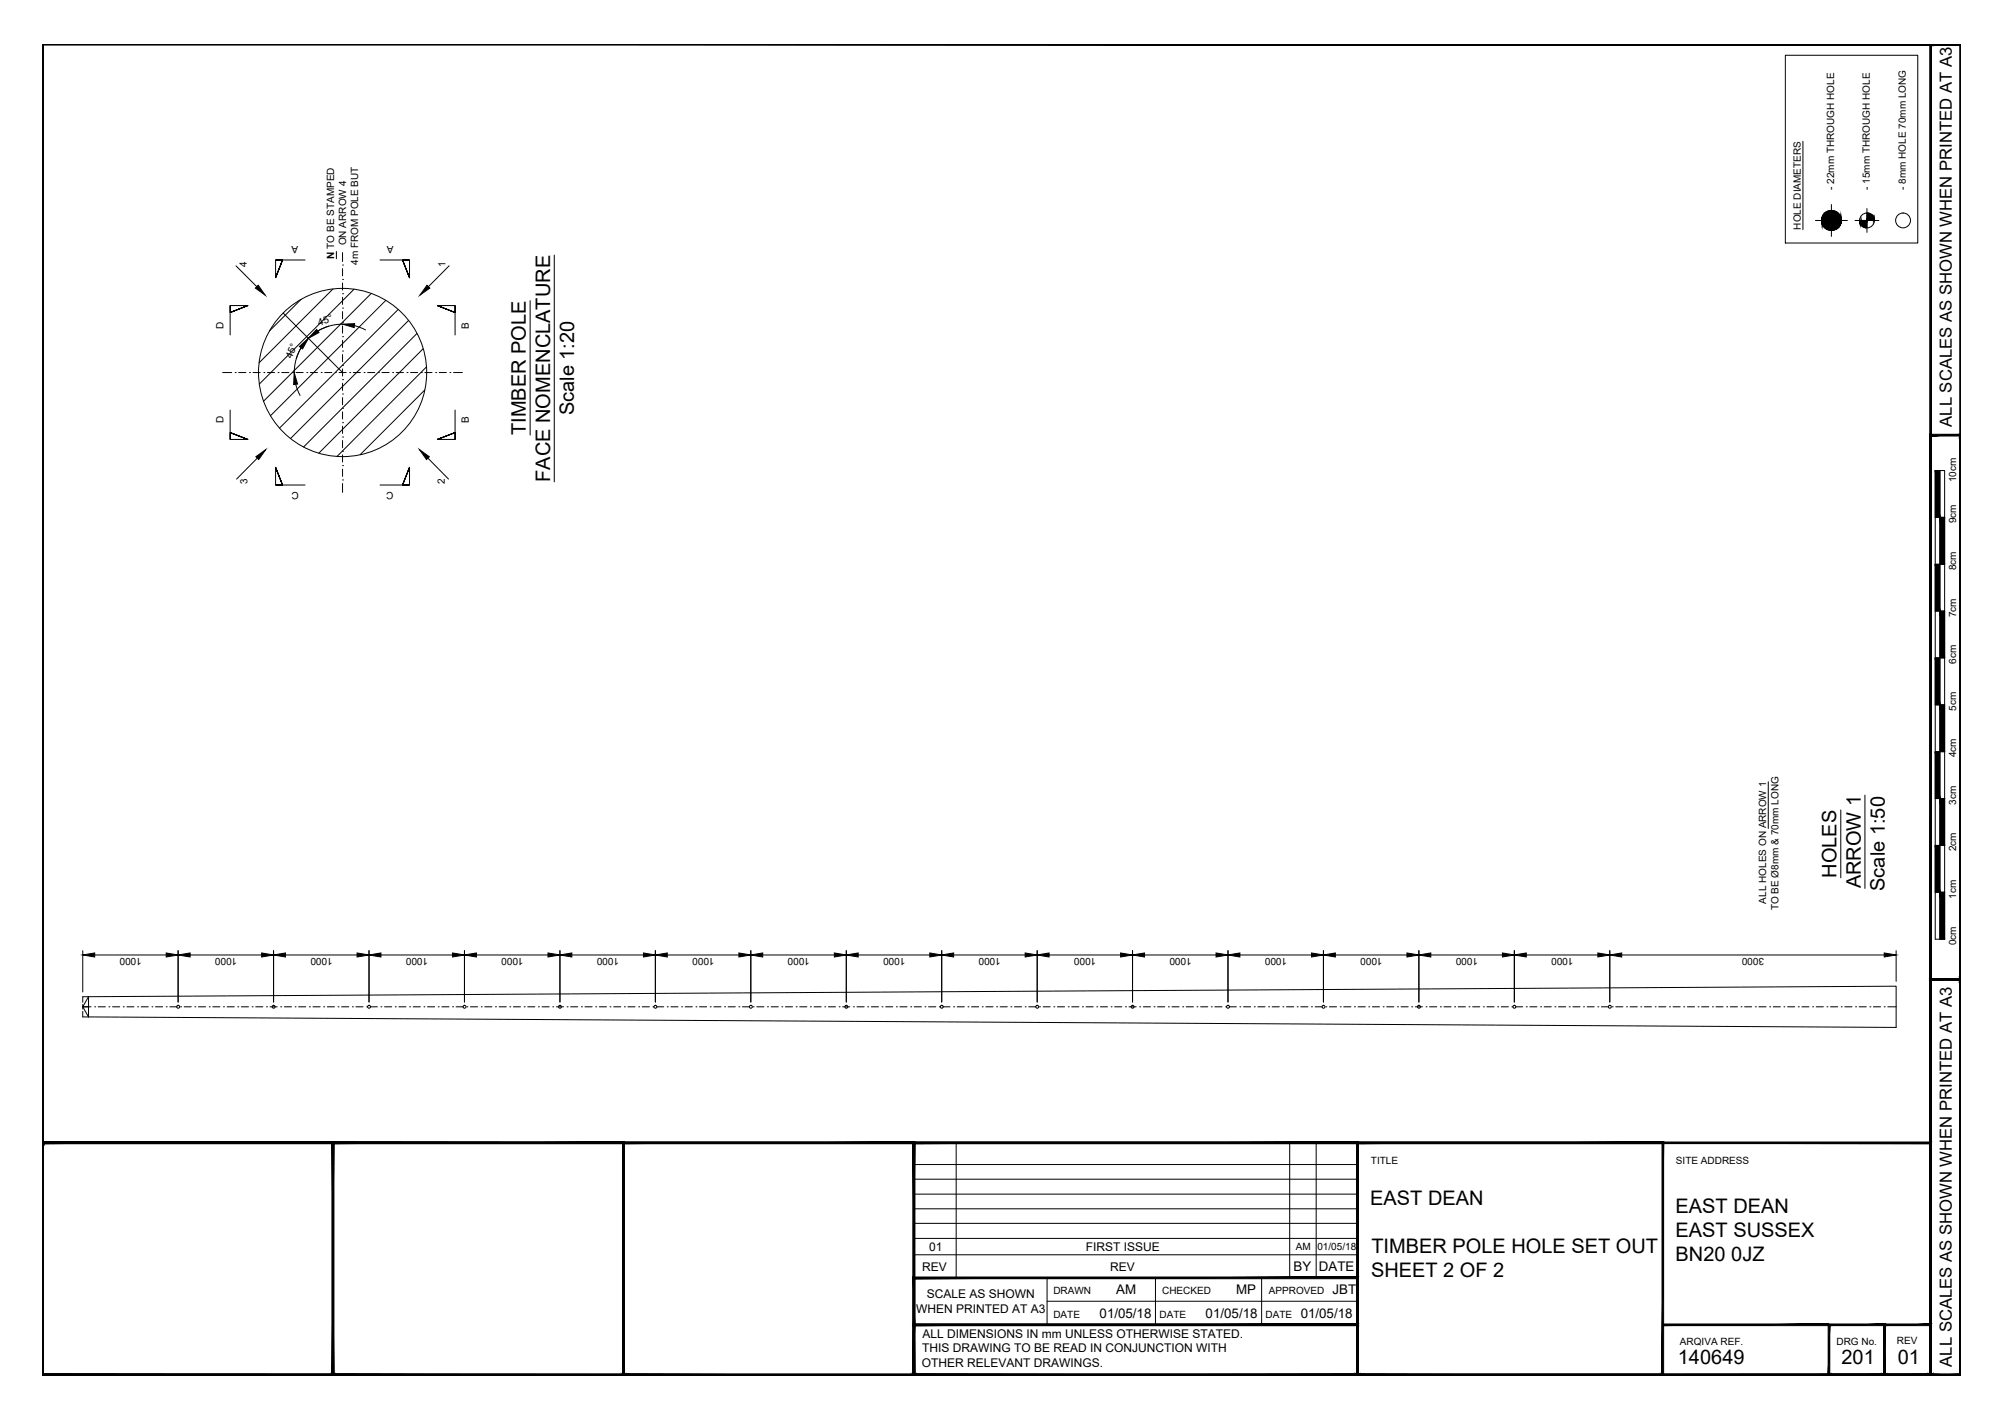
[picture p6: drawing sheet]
<svg xmlns="http://www.w3.org/2000/svg" width="420mm" height="297mm" viewBox="0 0 420 297" stroke-linecap="round" stroke-linejoin="round" font-family="sans-serif">
<!-- layer: TEXT AND DIMENSIONS -->
<g fill="none" stroke="#000" stroke-width=".21">
<path d="M374.1 11.6h27.8v39.3h-27.8zM377.8 29.6v18.5M49.5 55.7l4.3 4.3M57.7 54.5h1.5l-1.5 3.7 1.5-3.7-1.5 3.7v-3.7h6.2M70.5 52.7v1.5M71.8 58.5h.1M71.8 55.5h.1M71.8 52.9v1.9M71.8 56.3v1.5M71.8 59.3v1.5M79.6 54.5h6.2v3.7l-1.4-3.7 1.4 3.7-1.4-3.7h1.4M94.1 55.7l-4.3 4.3"/>
<path d="M116.1 53.4v47.5M46.7 78h1.8M48.2 64v1.5l3.7-1.5-3.7 1.5 3.7-1.5h-3.7v6.2M49.3 78h.1M50 78h1.5M52.3 78h.1M53 78h1.5M55.3 78h.1M56 78h1.5M58.3 78h.1M59 78h1.5M59.3 65.6l12.5 12.4"/>
<path d="M61.3 78h.1M62 78h1.5M63.1 72.8l-1 2.3M63.1 62.7l-6.6 6.6M64.3 78h.1M65 78h1.5M67.3 78h.1M68 78h1.5M68.9 68.3l-2.3 1M69.8 60.5l-15.5 15.5M70.3 78h.1M71 78h1.5"/>
<path d="M71.8 79.5h.1M71.8 76.5h.1M71.8 73.5h.1M71.8 70.5h.1M71.8 67.5h.1M71.8 64.5h.1M71.8 61.5h.1M71.8 62.3v1.5M71.8 65.3v1.5M71.8 68.3v1.5M71.8 71.3v1.5M71.8 74.3v1.5"/>
<path d="M71.8 77.3v1.5M71.8 67.9a10.1 10.1 0 0 0-10.1 10.1M73.3 78h.1M74 78h1.5M74.2 60.6l-19.9 19.9M74.3 68.2l2.3 .9M76.3 78h.1M77 78h1.5M77.8 61.5l-22.6 22.6M79.3 78h.1M80 78h1.5M80.8 62.9l-24.1 24.2"/>
<path d="M82.3 78h.1M83 78h1.5M83.4 64.8l-24.8 24.9M85.3 78h.1M85.6 67.1l-24.7 24.8M86 78h1.5M87.4 69.9l-23.8 23.7M88.3 78h.1M88.7 73l-21.9 21.9M89 78h1.5M89.4 76.9l-18.8 18.7M91.3 78h.1"/>
<path d="M92 78h1.5M94.3 78h.1M95 78h1.9M95.4 64v1.5l-3.8-1.5 3.8 1.5-3.8-1.5h3.8v6.2M111.1 63v28.1M48.2 85.9v6.2h3.7l-3.7-1.5 3.7 1.5-3.7-1.5v1.5M53.9 96l-4.3 4.4M62 80.5l.9 2.3M71.8 97.5h.1M71.8 94.5h.1M71.8 91.5h.1M71.8 88.5h.1"/>
<path d="M71.8 85.5h.1M71.8 82.5h.1M71.8 80.3v1.5M71.8 83.3v1.5M71.8 86.3v1.5M71.8 89.3v1.5M71.8 92.3v1.5M71.8 95.3v1.5M71.8 98.3v1.5M89 81.7l-13.6 13.6M89.7 96l4.3 4.4M95.4 85.9v6.2h-3.8l3.8-1.5-3.8 1.5 3.8-1.5v1.5"/>
<path d="M57.7 101.6h1.5l-1.5-3.7 1.5 3.7-1.5-3.7v3.7h6.2M71.8 100.5h.1M71.8 101.3v1.8M79.6 101.6h6.2v-3.7l-1.4 3.7 1.4-3.7-1.4 3.7h1.4M370.6 163.8v9.7M385.7 169.7v14.2M390.8 166.6v19.5M17.3 199.1v8.7M37.3 199.1v10.8M57.3 199.1v10.8M77.3 199.1v10.8M97.3 199.1v10.8"/>
<path d="M117.3 199.1v10.8M137.3 199.1v10.8M157.3 199.1v10.8M177.3 199.1v10.8M197.3 199.1v10.8M217.3 199.1v10.8M237.3 199.1v10.8M257.3 199.1v10.8M277.3 199.1v10.8M297.3 199.1v10.8M317.3 199.1v10.8M337.3 199.1v10.8"/>
<path d="M397.3 199.1v6.5M17.3 210.9h1.8M19.8 210.9h.1M19.8 200h15M20.6 210.9h1.5M22.8 210.9h.1M23.6 210.9h1.5M25.8 210.9h.1M26.6 210.9h1.5M28.8 210.9h.1M29.6 210.9h1.5M31.8 210.9h.1"/>
<path d="M32.6 210.9h1.5M34.8 210.9h.1M35.6 210.9h1.5M37.8 210.9h.1M38.6 210.9h1.5M39.8 200h15M40.8 210.9h.1M41.6 210.9h1.5M43.8 210.9h.1M44.6 210.9h1.5M46.8 210.9h.1M47.6 210.9h1.5"/>
<path d="M49.8 210.9h.1M50.6 210.9h1.5M52.8 210.9h.1M53.6 210.9h1.5M55.8 210.9h.1M56.6 210.9h1.5M58.8 210.9h.1M59.6 210.9h1.5M59.8 200h15M61.8 210.9h.1M62.6 210.9h1.5M64.8 210.9h.1"/>
<path d="M65.6 210.9h1.5M67.8 210.9h.1M68.6 210.9h1.5M70.8 210.9h.1M71.6 210.9h1.5M73.8 210.9h.1M74.6 210.9h1.5M76.8 210.9h.1M77.6 210.9h1.5M79.8 210.9h.1M79.8 200h15M80.6 210.9h1.5"/>
<path d="M82.8 210.9h.1M83.6 210.9h1.5M85.8 210.9h.1M86.6 210.9h1.5M88.8 210.9h.1M89.6 210.9h1.5M91.8 210.9h.1M92.6 210.9h1.5M94.8 210.9h.1M95.6 210.9h1.5M97.8 210.9h.1M98.6 210.9h1.5"/>
<path d="M99.8 200h15M100.8 210.9h.1M101.6 210.9h1.5M103.8 210.9h.1M104.6 210.9h1.5M106.8 210.9h.1M107.6 210.9h1.5M109.8 210.9h.1M110.6 210.9h1.5M112.8 210.9h.1M113.6 210.9h1.5M115.8 210.9h.1"/>
<path d="M116.6 210.9h1.5M118.8 210.9h.1M119.6 210.9h1.5M119.8 200h15M121.8 210.9h.1M122.6 210.9h1.5M124.8 210.9h.1M125.6 210.9h1.5M127.8 210.9h.1M128.6 210.9h1.5M130.8 210.9h.1M131.6 210.9h1.5"/>
<path d="M133.8 210.9h.1M134.6 210.9h1.5M136.8 210.9h.1M137.6 210.9h1.5M139.8 210.9h.1M139.8 200h15M140.6 210.9h1.5M142.8 210.9h.1M143.6 210.9h1.5M145.8 210.9h.1M146.6 210.9h1.5M148.8 210.9h.1"/>
<path d="M149.6 210.9h1.5M151.8 210.9h.1M152.6 210.9h1.5M154.8 210.9h.1M155.6 210.9h1.5M157.8 210.9h.1M158.6 210.9h1.5M159.8 200h15M160.8 210.9h.1M161.6 210.9h1.5M163.8 210.9h.1M164.6 210.9h1.5"/>
<path d="M166.8 210.9h.1M167.6 210.9h1.5M169.8 210.9h.1M170.6 210.9h1.5M172.8 210.9h.1M173.6 210.9h1.5M175.8 210.9h.1M176.6 210.9h1.5M178.8 210.9h.1M179.6 210.9h1.5M179.8 200h15M181.8 210.9h.1"/>
<path d="M182.6 210.9h1.5M184.8 210.9h.1M185.6 210.9h1.5M187.8 210.9h.1M188.6 210.9h1.5M190.8 210.9h.1M191.6 210.9h1.5M193.8 210.9h.1M194.6 210.9h1.5M196.8 210.9h.1M197.6 210.9h1.5M199.8 210.9h.1"/>
<path d="M199.8 200h15M200.6 210.9h1.5M202.8 210.9h.1M203.6 210.9h1.5M205.8 210.9h.1M206.6 210.9h1.5M208.8 210.9h.1M209.6 210.9h1.5M211.8 210.9h.1M212.6 210.9h1.5M214.8 210.9h.1M215.6 210.9h1.5"/>
<path d="M217.8 210.9h.1M218.6 210.9h1.5M219.8 200h15M220.8 210.9h.1M221.6 210.9h1.5M223.8 210.9h.1M224.6 210.9h1.5M226.8 210.9h.1M227.6 210.9h1.5M229.8 210.9h.1M230.6 210.9h1.5M232.8 210.9h.1"/>
<path d="M233.6 210.9h1.5M235.8 210.9h.1M236.6 210.9h1.5M238.8 210.9h.1M239.6 210.9h1.5M239.8 200h15M241.8 210.9h.1M242.6 210.9h1.5M244.8 210.9h.1M245.6 210.9h1.5M247.8 210.9h.1M248.6 210.9h1.5"/>
<path d="M250.8 210.9h.1M251.6 210.9h1.5M253.8 210.9h.1M254.6 210.9h1.5M256.8 210.9h.1M257.6 210.9h1.5M259.8 210.9h.1M259.8 200h15M260.6 210.9h1.5M262.8 210.9h.1M263.6 210.9h1.5M265.8 210.9h.1"/>
<path d="M266.6 210.9h1.5M268.8 210.9h.1M269.6 210.9h1.5M271.8 210.9h.1M272.6 210.9h1.5M274.8 210.9h.1M275.6 210.9h1.5M277.8 210.9h.1M278.6 210.9h1.5M279.8 200h15M280.8 210.9h.1M281.6 210.9h1.5"/>
<path d="M283.8 210.9h.1M284.6 210.9h1.5M286.8 210.9h.1M287.6 210.9h1.5M289.8 210.9h.1M290.6 210.9h1.5M292.8 210.9h.1M293.6 210.9h1.5M295.8 210.9h.1M296.6 210.9h1.5M298.8 210.9h.1M299.6 210.9h1.5"/>
<path d="M299.8 200h15M301.8 210.9h.1M302.6 210.9h1.5M304.8 210.9h.1M305.6 210.9h1.5M307.8 210.9h.1M308.6 210.9h1.5M310.8 210.9h.1M311.6 210.9h1.5M313.8 210.9h.1M314.6 210.9h1.5M316.8 210.9h.1"/>
<path d="M317.6 210.9h1.5M319.8 210.9h.1M319.8 200h15M320.6 210.9h1.5M322.8 210.9h.1M323.6 210.9h1.5M325.8 210.9h.1M326.6 210.9h1.5M328.8 210.9h.1M329.6 210.9h1.5M331.8 210.9h.1M332.6 210.9h1.5"/>
<path d="M334.8 210.9h.1M335.6 210.9h1.5M337.8 210.9h.1M338.6 210.9h1.5M339.8 200h55.1M340.8 210.9h.1M341.6 210.9h1.5M343.8 210.9h.1M344.6 210.9h1.5M346.8 210.9h.1M347.6 210.9h1.5M349.8 210.9h.1"/>
<path d="M350.6 210.9h1.5M352.8 210.9h.1M353.6 210.9h1.5M355.8 210.9h.1M356.6 210.9h1.5M358.8 210.9h.1M359.6 210.9h1.5M361.8 210.9h.1M362.6 210.9h1.5M364.8 210.9h.1M365.6 210.9h1.5M367.8 210.9h.1"/>
<path d="M368.6 210.9h1.5M370.8 210.9h.1M371.6 210.9h1.5M373.8 210.9h.1M374.6 210.9h1.5M376.8 210.9h.1M377.6 210.9h1.5M379.8 210.9h.1M380.6 210.9h1.5M382.8 210.9h.1M383.6 210.9h1.5M385.8 210.9h.1"/>
<path d="M386.6 210.9h1.5M388.8 210.9h.1M389.6 210.9h1.5M391.8 210.9h.1M392.6 210.9h1.5M394.9 210.9h.1M395.6 210.9h1.7"/>
<circle cx="71.8" cy="78" r="17.6"/>
</g>
<g fill="#000" stroke="#000" stroke-width=".21">
<path d="M54.1 59.8l1.5 2-2.1-1.5zM62.7 72.6l1.9-1.7-1.2 2.2zM66.3 69l.6 .7-2.3 1.2zM71.8 67.9l2.5-.1-.1 .8zM89.5 59.8l.6 .5-2.1 1.5zM53.6 95.7l2.1-1.5-1.5 2.1zM61.6 78l.8 2.5-.9 .1zM87.9 94.2l2.1 1.5-.6 .6zM17.3 200l2.5-.4v.9zM34.8 199.6l2.5 .4-2.5 .5zM37.3 200l2.5-.4v.9zM54.8 199.6l2.5 .4-2.5 .5z"/>
<path d="M57.3 200l2.5-.4v.9zM74.8 199.6l2.5 .4-2.5 .5zM77.3 200l2.5-.4v.9zM94.8 199.6l2.5 .4-2.5 .5zM97.3 200l2.5-.4v.9zM114.8 199.6l2.5 .4-2.5 .5zM117.3 200l2.5-.4v.9zM134.8 199.6l2.5 .4-2.5 .5zM137.3 200l2.5-.4v.9zM154.8 199.6l2.5 .4-2.5 .5zM157.3 200l2.5-.4v.9zM174.8 199.6l2.5 .4-2.5 .5z"/>
<path d="M177.3 200l2.5-.4v.9zM194.8 199.6l2.5 .4-2.5 .5zM197.3 200l2.5-.4v.9zM214.8 199.6l2.5 .4-2.5 .5zM217.3 200l2.5-.4v.9zM234.8 199.6l2.5 .4-2.5 .5zM237.3 200l2.5-.4v.9zM254.8 199.6l2.5 .4-2.5 .5zM257.3 200l2.5-.4v.9zM274.8 199.6l2.5 .4-2.5 .5zM277.3 200l2.5-.4v.9zM294.8 199.6l2.5 .4-2.5 .5z"/>
<path d="M297.3 200l2.5-.4v.9zM314.8 199.6l2.5 .4-2.5 .5zM317.3 200l2.5-.4v.9zM334.8 199.6l2.5 .4-2.5 .5zM337.3 200l2.5-.4v.9zM394.9 199.6l2.4 .4-2.4 .5z"/>
</g>
<!-- layer: MEDIUM THICKNESS -->
<g fill="none" stroke="#000" stroke-width=".21">
<path d="M380.4 46.2h6.7M383.8 42.8v6.7M388.7 46.2h5M391.2 43.7v5M17.3 210.9h1.2M18.5 208.8l378.8-2.2v8.6l-378.8-2.2M18.5 208.8l-1.2 2.1 1.2 2.1M18.5 208.8v4.2"/>
<circle cx="383.8" cy="46.2" r="2.09"/>
<circle cx="391.2" cy="46.2" r="1.56"/>
<circle cx="398.8" cy="46.2" r="1.56"/>
<circle cx="37.3" cy="210.9" r=".31"/>
<circle cx="57.3" cy="210.9" r=".31"/>
<circle cx="77.3" cy="210.9" r=".31"/>
<circle cx="97.3" cy="210.9" r=".31"/>
<circle cx="117.3" cy="210.9" r=".31"/>
<circle cx="137.3" cy="210.9" r=".31"/>
<circle cx="157.3" cy="210.9" r=".31"/>
<circle cx="177.4" cy="210.9" r=".31"/>
<circle cx="197.4" cy="210.9" r=".31"/>
<circle cx="217.4" cy="210.9" r=".31"/>
<circle cx="237.3" cy="210.9" r=".31"/>
<circle cx="257.3" cy="210.9" r=".31"/>
<circle cx="277.3" cy="210.9" r=".31"/>
<circle cx="297.3" cy="210.9" r=".31"/>
<circle cx="317.3" cy="210.9" r=".31"/>
<circle cx="337.4" cy="210.9" r=".31"/>
</g>
<!-- layer: PROPOSED OTHER USER 1 - HIDDEN -->
<path d="M17.3 210.4v1M17.3 211.9v1.1h1.2M18.5 208.8h-1.2v1.2" fill="none" stroke="#000" stroke-width=".21"/>
<!-- layer: MEDIUM THICKNESS -->
<g fill="#000" stroke="#000" stroke-width=".21">
<path d="M389.7 46.2v.3zM392.7 45.7v.5z"/>
<path d="M381.7 45.8v.4zM381.7 46.2v.3z"/>
<path d="M381.8 45.5l-.1 .7zM381.8 45.5l-.1 .7z"/>
<path d="M381.7 46.2v.3l.1-.3zM381.8 46.2v.7l-.1-.4z"/>
<path d="M382 45.1l-.2 1.1zM382 45.1v1.1h-.2z"/>
<path d="M381.8 46.2v.7l.2-.7zM382 46.2v1l-.2-.3z"/>
<path d="M382.2 44.9l-.2 .2v1.1zM382.2 44.9v1.3h-.2z"/>
<path d="M382 46.2v1l.2-1zM382.2 46.2v1.3l-.2-.3z"/>
<path d="M382.4 44.6l-.2 .3v1.3zM382.4 44.6v1.6h-.2z"/>
<path d="M382.2 46.2v1.3l.2-1.3zM382.4 46.2v1.6l-.2-.3z"/>
<path d="M382.4 44.6v1.6l.3-1.8zM382.7 44.4v1.8h-.3z"/>
<path d="M382.4 46.2v1.6l.3-1.6zM382.7 46.2v1.8l-.3-.2z"/>
<path d="M382.7 44.4v1.8l.4-2zM383.1 44.2v2h-.4z"/>
<path d="M382.7 46.2v1.8l.4-1.8zM383.1 46.2v1.9l-.4-.1z"/>
<path d="M383.1 44.2v2l.3-2.1zM383.4 44.1v2.1h-.3z"/>
<path d="M383.1 46.2v1.9l.3-1.9zM383.4 46.2v2l-.3-.1z"/>
<path d="M383.4 44.1v2.1l.4-2.1zM383.8 44.1v2.1h-.4z"/>
<path d="M383.4 46.2v2l.4-2zM383.8 46.2v2.1l-.4-.1z"/>
<path d="M383.8 44.1v2.1l.3-2.1zM384.1 44.1v2.1h-.3z"/>
<path d="M383.8 46.2v2.1l.3-2.1zM384.1 46.2v2l-.3 .1z"/>
<path d="M384.1 44.1v2.1l.4-2zM384.5 44.2v2h-.4z"/>
<path d="M384.1 46.2v2l.4-2zM384.5 46.2v1.9l-.4 .1z"/>
<path d="M384.5 44.2v2l.3-1.8zM384.8 44.4v1.8h-.3z"/>
<path d="M384.5 46.2v1.9l.3-1.9zM384.8 46.2v1.8l-.3 .1z"/>
<path d="M384.8 44.4v1.8l.3-1.6zM385.1 44.6v1.6h-.3z"/>
<path d="M384.8 46.2v1.8l.3-1.8zM385.1 46.2v1.6l-.3 .2z"/>
<path d="M385.1 44.6v1.6l.3-1.3zM385.4 44.9v1.3h-.3z"/>
<path d="M385.1 46.2v1.6l.3-1.6zM385.4 46.2v1.3l-.3 .3z"/>
<path d="M385.4 44.9v1.3l.2-1.1zM385.6 45.1v1.1h-.2z"/>
<path d="M385.4 46.2v1.3l.2-1.3zM385.6 46.2v1l-.2 .3z"/>
<path d="M385.6 45.1v1.1l.1-.7zM385.7 45.5v.7h-.1z"/>
<path d="M385.6 46.2v1l.1-1zM385.7 46.2v.7l-.1 .3z"/>
<path d="M385.7 45.5v.7zM385.8 45.8l-.1 .4z"/>
<path d="M385.7 46.2v.7zM385.8 46.2l-.1 .7z"/>
<path d="M385.8 46.2v.3zM385.8 45.8l.1 .4z"/>
<path d="M389.7 46.2v.3zM389.8 46.2v.5z"/>
<path d="M389.8 46.2v.5l.1-.5zM389.9 46.2v.8l-.1-.3z"/>
<path d="M389.9 46.2v.8l.1-.8zM390 46.2v1l-.1-.2z"/>
<path d="M390 46.2v1l.2-1zM390.2 46.2v1.2l-.2-.2z"/>
<path d="M390.2 46.2v1.2l.2-1.2zM390.4 46.2v1.3l-.2-.1z"/>
<path d="M390.4 46.2v1.3l.3-1.3zM390.7 46.2v1.4l-.3-.1z"/>
<path d="M390.7 46.2v1.4l.3-1.4zM391 46.2v1.5l-.3-.1z"/>
<path d="M391 46.2v1.5l.2-1.5zM391.2 46.2v1.6l-.2-.1z"/>
<path d="M391.2 44.6v1.6l.3-1.6zM391.5 44.6v1.6h-.3z"/>
<path d="M391.5 44.6v1.6l.3-1.5zM391.8 44.7v1.5h-.3z"/>
<path d="M391.8 44.7v1.5l.2-1.4zM392 44.8v1.4h-.2z"/>
<path d="M392 44.8v1.4l.2-1.2zM392.2 45v1.2h-.2z"/>
<path d="M392.2 45v1.2l.2-1zM392.4 45.2v1h-.2z"/>
<path d="M392.4 45.2v1l.2-.8zM392.6 45.4v.8h-.2z"/>
<path d="M392.6 45.4v.8l.1-.5zM392.7 45.7v.5h-.1z"/>
<path d="M392.8 45.9l-.1 .3zM392.8 45.9v.3z"/>
</g>
<!-- layer: 0 -->
<g fill="none" stroke="#000" stroke-width=".21">
<path d="M405.5 98.6h2v98.1h-2zM406.5 98.6v98.1M405.5 118.2h2M405.5 108.4h2M405.5 137.8h2M405.5 128h2M405.5 157.5h2M405.5 147.7h2M405.5 177.1h2M405.5 167.3h2M405.5 186.9h2M200.4 239.4v28.3"/>
<path d="M270.3 239.4v28.3M275.8 239.4v28.3M191.5 250.1h93M191.5 247h93M191.5 243.9h93M191.5 256.3h93M191.5 253.2h93M191.5 259.4h93M191.5 262.8h93M219.4 267.7v9.8M219.4 272.6h65.1M242.1 267.7v9.8"/>
<path d="M264.4 267.7v9.8"/>
</g>
<g fill="#000" stroke="#000" stroke-width=".21">
<path d="M8.9 9.3l.2 .1h401.6zM8.9 9.3h402l-.2 .1z"/>
<path d="M404.4 9.3l.3 .1zM404.4 9.3l.3 .1-.3 278.6zM404.7 9.4l-.3 278.6 .3-.1zM404.4 288l.3-.1z"/>
<path d="M404.6 9.3l.1 .1h6zM404.6 9.3h6.3l-.2 .1z"/>
<path d="M410.7 9.4v278.5l.2-278.6zM410.9 9.3v278.7l-.2-.1z"/>
<path d="M410.7 9.4v278.5l.2-278.6zM410.9 9.3v278.7l-.2-.1z"/>
<path d="M404.4 91l.3 .3 6.2-.3zM404.7 91.3l6.2-.3-.2 .3zM410.9 91l-.2 .3z"/>
<path d="M404.4 91l.3 114v-113.7zM404.4 91l.3 114-.3 .3z"/>
<path d="M405.5 98.6l1 9.8v-9.8zM405.5 98.6l1 9.8h-1z"/>
<path d="M410.9 91.1l-.2 .2 .2 113.9zM410.7 91.3l.2 113.9-.2-.2zM410.7 205l.2 .3zM404.7 205h6l.2 .3zM404.7 205l-.3 .3h6.5z"/>
<path d="M405.5 118.2l1 9.8v-9.8zM405.5 118.2l1 9.8h-1z"/>
<path d="M406.5 108.4l1 9.8v-9.8zM406.5 108.4l1 9.8h-1z"/>
<path d="M405.5 137.8l1 9.8v-9.8zM405.5 137.8l1 9.8h-1z"/>
<path d="M406.5 128l1 9.8v-9.8zM406.5 128l1 9.8h-1z"/>
<path d="M405.5 157.5l1 9.8v-9.8zM405.5 157.5l1 9.8h-1z"/>
<path d="M406.5 147.6l1 9.9v-9.9zM406.5 147.6l1 9.9h-1z"/>
<path d="M405.5 177.1l1 9.8v-9.8zM405.5 177.1l1 9.8h-1z"/>
<path d="M406.5 167.3l1 9.8v-9.8zM406.5 167.3l1 9.8h-1z"/>
<path d="M406.5 186.9l1 9.8v-9.8zM406.5 186.9l1 9.8h-1z"/>
<path d="M404.4 205l.3 .3 6.2-.3zM404.7 205.3l6.2-.3-.2 .3zM410.9 205l-.2 .3z"/>
<path d="M410.9 205.1l-.2 .2 .2 82.7zM410.7 205.3l.2 82.7-.2-.1zM410.7 287.9l.2 .1z"/>
<path d="M8.9 239.2l.2 .4zM8.9 239.2l395.5 .4h-395.3zM8.9 239.2l395.5 .4 .3-.4z"/>
<path d="M9.1 239.6h60.5l.3-.4zM8.9 239.2h61l-60.8 .4zM8.9 239.2l.2 .4z"/>
<path d="M69.9 239.6h60.6l.3-.4zM69.6 239.2h61.2l-60.9 .4zM69.6 239.2l.3 48.7v-48.3zM69.6 239.2l.3 48.7-.3 .1zM69.6 288l.3-.1z"/>
<path d="M130.8 239.6h60.5l.4-.4zM130.5 239.2h61.2l-60.9 .4zM130.5 239.2l.3 48.7v-48.3zM130.5 239.2l.3 48.7-.3 .1zM130.5 288l.3-.1z"/>
<path d="M191.7 239.6h92.6l.4-.4zM191.3 239.2h93.4l-93 .4zM191.3 239.2l.4 48.7v-48.3zM191.3 239.2l.4 48.7-.4 .1zM191.3 288l.4-.1z"/>
<path d="M284.7 239.6h63.6l.3-.4zM284.3 239.2h64.3l-63.9 .4zM284.3 239.2l.4 48.7v-48.3zM284.3 239.2l.4 48.7-.4 .1zM284.3 288l.4-.1z"/>
<path d="M404.7 239.2l-.3 .4 .3 48.4zM404.4 239.6l.3 48.4-.3-.1zM404.4 287.9l.3 .1z"/>
<path d="M191.3 277.3l.4 .4 93-.4zM191.7 277.7l93-.4-.4 .4zM284.7 277.3l-.4 .4 .4 10.3zM284.3 277.7l.4 10.3-.4-.1zM284.3 287.9l.4 .1z"/>
<path d="M191.3 277.7h93.4l-.4-.4zM191.3 277.7l.4-.4h92.6zM191.3 267.5v10.2l.4-.4zM191.3 267.5l.4 .4v9.4zM191.3 267.5l.4 .4 93-.4zM191.7 267.9l93-.4-.4 .4zM284.7 267.5l-.4 .4 .4 9.8zM284.3 267.9l.4 9.8-.4-.4z"/>
<path d="M383.1 277.3l.3 .4 11.7-.4zM383.4 277.7l11.7-.4-.4 .4zM394.7 277.7l.4 10.3v-10.7zM394.7 277.7l.4 10.3-.4-.1zM394.7 287.9l.4 .1z"/>
<path d="M348.5 277.7h34.8v-.4zM348.5 277.3h34.8l-34.8 .4z"/>
<path d="M394.7 277.3l.4 .4 9.6-.4zM395.1 277.7l9.6-.4-.3 .4zM404.7 277.3l-.3 .4 .3 10.3zM404.4 277.7l.3 10.3-.3-.1zM404.4 287.9l.3 .1z"/>
<path d="M9.1 9.4l-.2 278.6 .2-.1zM8.9 9.3l.2 .1-.2 278.6z"/>
<path d="M9.1 239.6l-.2 48.4 .2-.1zM8.9 239.4l.2 .2-.2 48.4z"/>
<path d="M9.1 287.9l60.7 .1-.2-.1zM9.1 287.9l60.7 .1h-60.9z"/>
<path d="M69.6 287.9l.3 .1zM69.9 239.2v48.8l-.3-.1zM69.9 239.2l-.3 .4v48.3z"/>
<path d="M69.9 287.9l60.7 .1-.1-.1zM69.9 287.9l60.7 .1h-60.8z"/>
<path d="M130.5 287.9l.3 .1zM130.8 239.2v48.8l-.3-.1zM130.8 239.2l-.3 .4v48.3z"/>
<path d="M130.8 287.9l60.7 .1-.2-.1zM130.8 287.9l60.7 .1h-60.9z"/>
<path d="M191.3 287.9l.4 .1zM191.7 239.2v48.8l-.4-.1zM191.3 239.6v48.3l.4-48.7z"/>
<path d="M191.7 287.9l92.8 .1-.2-.1zM191.7 287.9l92.8 .1h-93z"/>
<path d="M284.3 287.9l.4 .1zM284.7 239.2v48.8l-.4-.1zM284.7 239.2l-.4 .4v48.3z"/>
<path d="M191.5 288h93l-.2-.1zM191.5 288l.2-.1h92.6zM191.3 288l.4-.1zM191.7 277.7v10.2l-.4 .1zM191.3 277.3v10.7l.4-10.3z"/>
<path d="M284.7 287.9l63.8 .1-.2-.1zM284.7 287.9l63.8 .1h-64z"/>
<path d="M348.3 287.9l.3 .1zM348.6 239.2v48.8l-.3-.1zM348.6 239.2l-.3 .4v48.3z"/>
<path d="M383.3 288h11.6l-.2-.1zM383.4 287.9h11.3l-11.4 .1zM383.1 288l.3-.1zM383.4 277.7v10.2l-.3 .1zM383.1 277.3v10.7l.3-10.3z"/>
<path d="M8.9 288h395.7l-.2-.1zM8.9 288l.2-.1h395.3zM8.9 239.4v48.6l.2-.1zM8.9 239.4l.2 .2v48.3z"/>
<path d="M394.9 288h9.7l-.2-.1zM394.9 288l.2-.1h9.3zM394.7 288l.4-.1zM395.1 277.7v10.2l-.4 .1zM394.7 277.3v10.7l.4-10.3z"/>
<path d="M9.1 287.9l401.8 .1-.2-.1zM9.1 287.9l401.8 .1h-402z"/>
<path d="M404.7 287.9l6.2 .1-.2-.1zM404.7 287.9l6.2 .1h-6.3z"/>
<path d="M404.6 288h6.3l-.2-.1zM404.7 287.9h6l-6.1 .1zM404.4 288l.3-.1zM404.7 205.3v82.6l-.3 .1zM404.4 205v83l.3-82.7z"/>
</g>
<g font-size="4.2">
<text x="120.3" y="87" transform="rotate(-90 120.3 87)">Scale 1:20</text>
<text x="110.2" y="91.1" transform="rotate(-90 110.2 91.1)">TIMBER POLE</text>
<text x="115.3" y="100.9" transform="rotate(-90 115.3 100.9)">FACE NOMENCLATURE</text>
<text x="384.9" y="183.9" transform="rotate(-90 384.9 183.9)">HOLES</text>
<text x="389.9" y="186.1" transform="rotate(-90 389.9 186.1)">ARROW 1</text>
<text x="395" y="186.6" transform="rotate(-90 395 186.6)">Scale 1:50</text>
<text x="287.2" y="252.5">EAST DEAN</text>
<text x="351.1" y="254">EAST DEAN</text>
<text x="287.4" y="262.5">TIMBER POLE HOLE SET OUT</text>
<text x="351.1" y="259.1">EAST SUSSEX</text>
<text x="287.3" y="267.5">SHEET 2 OF 2</text>
<text x="351.1" y="264.1">BN20 0JZ</text>
<text x="351.6" y="285.7">140649</text>
<text x="385.9" y="285.7">201</text>
<text x="397.7" y="285.7">01</text>
</g>
<g font-size="3.5">
<text x="409" y="89.4" transform="rotate(-90 409 89.4)">ALL SCALES AS SHOWN WHEN PRINTED AT A3</text>
<text x="409" y="286.3" transform="rotate(-90 409 286.3)">ALL SCALES AS SHOWN WHEN PRINTED AT A3</text>
</g>
<g font-size="2.8">
<text x="271.1" y="266.3">BY</text>
<text x="276.4" y="266.3">DATE</text>
<text x="233.9" y="271.1">AM</text>
<text x="259" y="271.1">MP</text>
<text x="279.3" y="271.1">JBT</text>
<text x="230.4" y="276">01/05/18</text>
<text x="252.7" y="276">01/05/18</text>
<text x="272.6" y="276">01/05/18</text>
</g>
<g font-size="2.5">
<text x="194.7" y="262">01</text>
<text x="227.5" y="262">FIRST ISSUE</text>
<text x="193.3" y="266.2">REV</text>
<text x="232.6" y="266.2">REV</text>
<text x="192" y="275">WHEN PRINTED AT A3</text>
<text x="194.2" y="272">SCALE AS SHOWN</text>
<text x="193.3" y="280.3">ALL DIMENSIONS IN mm UNLESS OTHERWISE STATED.</text>
<text x="193.2" y="286.3">OTHER RELEVANT DRAWINGS.</text>
<text x="193.3" y="283.3">THIS DRAWING TO BE READ IN CONJUNCTION WITH</text>
</g>
<g font-size="2.1">
<text x="384.4" y="39.8" transform="rotate(-90 384.4 39.8)">- 22mm THROUGH HOLE</text>
<text x="391.8" y="39.8" transform="rotate(-90 391.8 39.8)">- 15mm THROUGH HOLE</text>
<text x="399.4" y="39.8" transform="rotate(-90 399.4 39.8)">- 8mm HOLE 70mm LONG</text>
<text x="62.5" y="51.6" transform="rotate(-180 62.5 51.6)">A</text>
<text x="72.6" y="51.4" transform="rotate(-90 72.6 51.4)">ON ARROW 4</text>
<text x="82.5" y="51.6" transform="rotate(-180 82.5 51.6)">A</text>
<text x="377.4" y="48.1" transform="rotate(-90 377.4 48.1)">HOLE DIAMETERS</text>
<text x="51.7" y="55.8" transform="rotate(-90 51.7 55.8)">4</text>
<text x="70" y="54.2" transform="rotate(-90 70 54.2)">N TO BE STAMPED</text>
<text x="75.1" y="55.5" transform="rotate(-90 75.1 55.5)">4m FROM POLE BUT</text>
<text x="93.3" y="56" transform="rotate(-90 93.3 56)">1</text>
<text x="46.8" y="68.9" transform="rotate(-90 46.8 68.9)">D</text>
<text x="66.9" y="68.2" transform="rotate(-18 66.9 68.2)">45°</text>
<text x="98.2" y="68.9" transform="rotate(-90 98.2 68.9)">B</text>
<text x="61.2" y="75.3" transform="rotate(-68 61.2 75.3)">45°</text>
<text x="46.8" y="88.7" transform="rotate(-90 46.8 88.7)">D</text>
<text x="98.2" y="88.6" transform="rotate(-90 98.2 88.6)">B</text>
<text x="51.9" y="101.3" transform="rotate(-91 51.9 101.3)">3</text>
<text x="93.2" y="101.3" transform="rotate(-90 93.2 101.3)">2</text>
<text x="409.9" y="101" transform="rotate(-90 409.9 101)">10cm</text>
<text x="62.6" y="103" transform="rotate(-180 62.6 103)">C</text>
<text x="82.5" y="103" transform="rotate(-180 82.5 103)">C</text>
<text x="409.9" y="109.6" transform="rotate(-90 409.9 109.6)">9cm</text>
<text x="409.9" y="119.5" transform="rotate(-90 409.9 119.5)">8cm</text>
<text x="409.9" y="129.3" transform="rotate(-90 409.9 129.3)">7cm</text>
<text x="409.9" y="139.1" transform="rotate(-90 409.9 139.1)">6cm</text>
<text x="409.9" y="148.9" transform="rotate(-90 409.9 148.9)">5cm</text>
<text x="409.9" y="158.6" transform="rotate(-90 409.9 158.6)">4cm</text>
<text x="409.9" y="168.6" transform="rotate(-90 409.9 168.6)">3cm</text>
<text x="409.9" y="178.3" transform="rotate(-90 409.9 178.3)">2cm</text>
<text x="370.1" y="189.3" transform="rotate(-90 370.1 189.3)">ALL HOLES ON ARROW 1</text>
<text x="372.7" y="190.7" transform="rotate(-90 372.7 190.7)">TO BE Ø8mm &amp; 70mm LONG</text>
<text x="409.9" y="188.3" transform="rotate(-90 409.9 188.3)">1cm</text>
<text x="409.9" y="198" transform="rotate(-90 409.9 198)">0cm</text>
<text x="29.7" y="200.8" transform="rotate(-180 29.7 200.8)">1000</text>
<text x="49.7" y="200.8" transform="rotate(-180 49.7 200.8)">1000</text>
<text x="69.7" y="200.8" transform="rotate(-180 69.7 200.8)">1000</text>
<text x="89.7" y="200.8" transform="rotate(-180 89.7 200.8)">1000</text>
<text x="109.7" y="200.8" transform="rotate(-180 109.7 200.8)">1000</text>
<text x="129.7" y="200.8" transform="rotate(-180 129.7 200.8)">1000</text>
<text x="149.7" y="200.8" transform="rotate(-180 149.7 200.8)">1000</text>
<text x="169.7" y="200.8" transform="rotate(-180 169.7 200.8)">1000</text>
<text x="189.7" y="200.8" transform="rotate(-180 189.7 200.8)">1000</text>
<text x="209.7" y="200.8" transform="rotate(-180 209.7 200.8)">1000</text>
<text x="229.7" y="200.8" transform="rotate(-180 229.7 200.8)">1000</text>
<text x="249.7" y="200.8" transform="rotate(-180 249.7 200.8)">1000</text>
<text x="269.7" y="200.8" transform="rotate(-180 269.7 200.8)">1000</text>
<text x="289.7" y="200.8" transform="rotate(-180 289.7 200.8)">1000</text>
<text x="309.7" y="200.8" transform="rotate(-180 309.7 200.8)">1000</text>
<text x="329.7" y="200.8" transform="rotate(-180 329.7 200.8)">1000</text>
<text x="369.7" y="200.8" transform="rotate(-180 369.7 200.8)">3000</text>
<text x="287.3" y="243.9">TITLE</text>
<text x="351.2" y="243.9">SITE ADDRESS</text>
<text x="271.5" y="261.9">AM</text>
<text x="276.1" y="261.9">01/05/18</text>
<text x="220.8" y="271.1">DRAWN</text>
<text x="243.5" y="271.1">CHECKED</text>
<text x="265.9" y="271.1">APPROVED</text>
<text x="220.8" y="276">DATE</text>
<text x="243" y="276">DATE</text>
<text x="265.2" y="276">DATE</text>
<text x="352.1" y="281.6">ARQIVA REF.</text>
<text x="384.8" y="281.6">DRG No.</text>
<text x="397.5" y="281.6">REV</text>
</g>
</svg>
